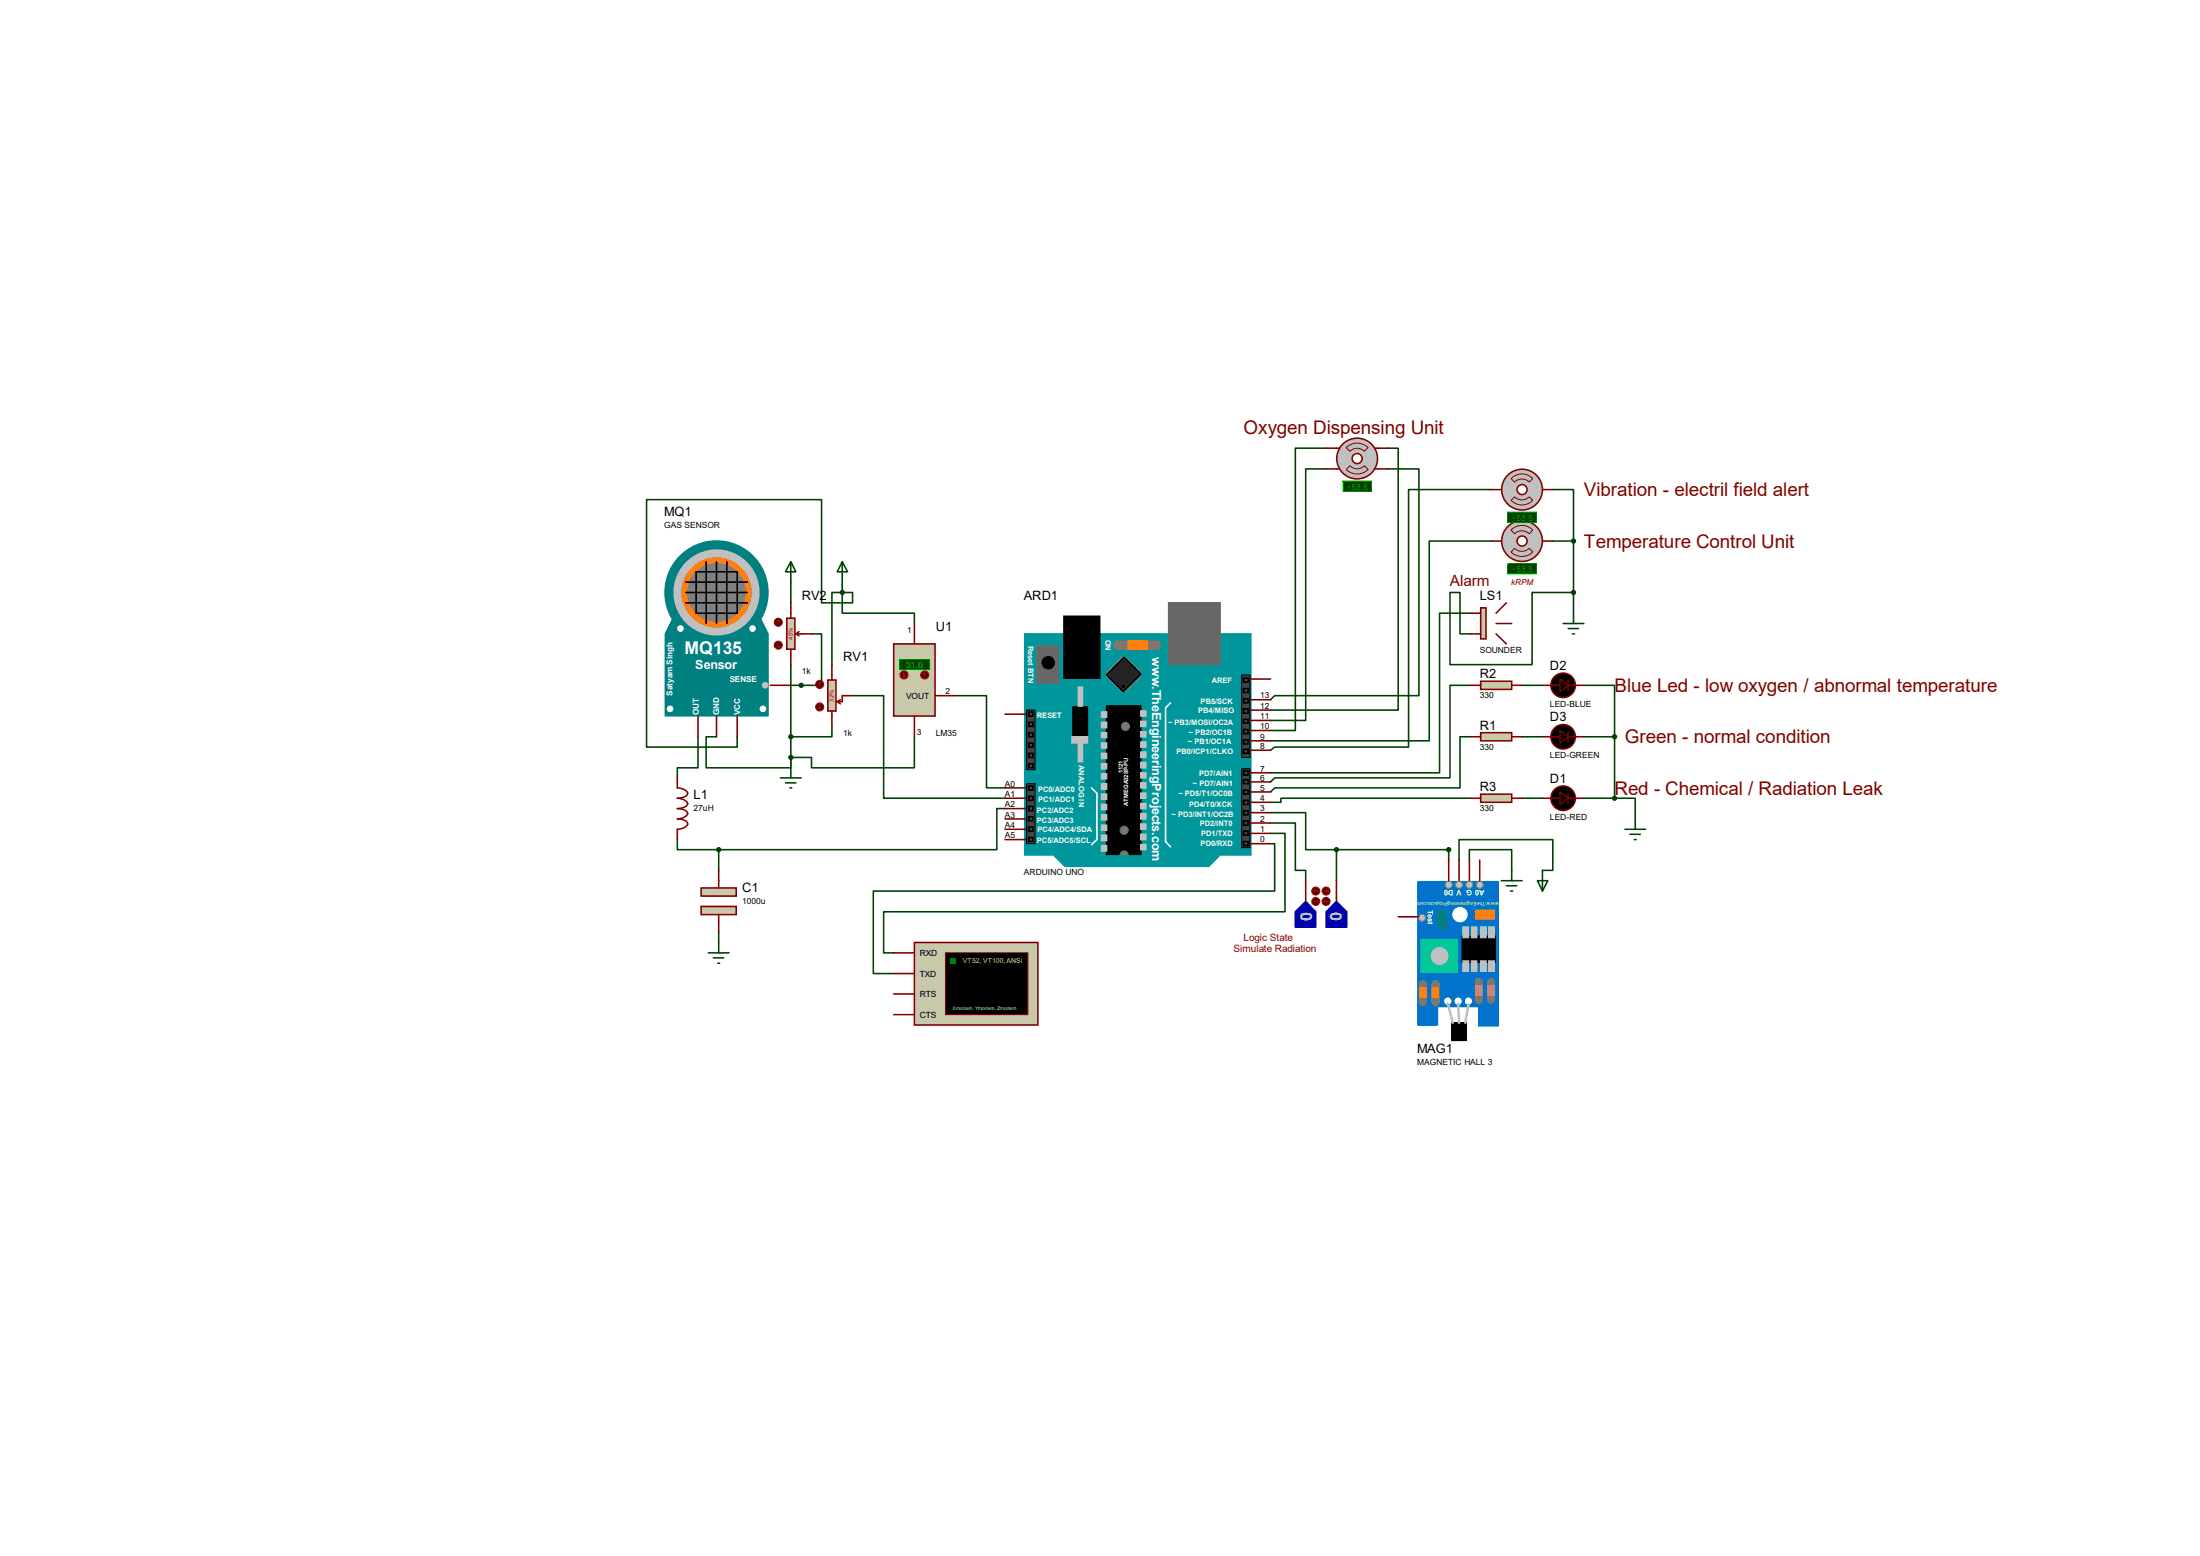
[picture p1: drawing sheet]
<svg xmlns="http://www.w3.org/2000/svg" width="297mm" height="210mm" viewBox="0 0 297 210" stroke-linecap="round" stroke-linejoin="round" font-family="sans-serif">
<g fill="none" stroke="#004000" stroke-width=".21">
<path d="M106.8 78.6v2.8M113.7 80h1.4v1.4h-4.2v-14h-23.6v33.4h12.2v-1.4M113.7 80v2.8h9.7v1.4M113.7 80h-1.4v9.7M113.7 78.6v1.4M179 60.5h-4.1v38.1h-3.4M179 63.3h-2.7v33.9h-4.8M187.4 60.5h1.4v35.3h-17.3M187.4 63.3h4.2v30.6h-19.5l-.6 .5M201.3 73h-8.3v27h-21.5M201.3 66.1h-11.1v34.7h-18.1l-.6 .5M209.6 66.1h2.8v6.9"/>
<path d="M209.6 73h2.8M212.4 73v9.8M212.4 80h-5.6v9.7h-11.1v-9.7h1.4v5.6h1.4M94.2 99.4v4.2h-2.8v1.4M96.7 99.4h-1.4v4.2h11.5v-1.4h2.8v1.4h13.8v-4.2M106.8 89.7v13.9M109.6 85.6h1.3v6.9h-4.1M112.3 98v1.4h-5.5M115.1 93.9h4.2v13.8h16.4M129 93.9h4.2v12.4h2.5M198.5 99.4h-1.4v6.9h-25l-.6 .6M198.5 92.5h-2.8v12.5h-23.6l-.6 .5"/>
<path d="M198.5 82.8h-4.1v21.5h-22.9M205.5 99.4h2.7M205.5 92.5h2.7M213.8 92.5h4.2v6.9M213.8 99.4h4.2M218 99.4v8.3M91.4 113.3v1.4h5.6M97 114.7v2.8M135.7 109.1h-1.1v5.6h-37.6M171.5 111.1h3.4v6.4h1.4v1.4M171.5 109.7h4.8v5h4.1M171.5 112.5h2v10.6h-54.2v5.5h1.3"/>
<path d="M171.5 113.9h.6v6.4h-54.2v11.1h2.7M180.4 114.7h15.2v1.4M180.4 114.7v4.2M197 116.1v-2.8h12.6v4.2h-1.4M198.4 116.1v-1.4h5.7v2.8M198.5 107.7h-25.6v.6h-1.4M205.5 107.7h2.7M213.8 107.7h4.2M218 107.7h2.8v2.8M97 125.8v1.4"/>
</g>
<path d="M138.3 85.6h30.6v29.8h-30.6z" fill="#00979c" stroke="#00979c" stroke-width=".21"/>
<g fill="#686767" stroke="#686767" stroke-width=".21">
<path d="M157.8 81.4h6.9v8.3h-6.9z"/>
<path d="M140 87.2h2.9v5h-2.9z"/>
</g>
<g fill="#000" stroke="#000" stroke-width=".21">
<path d="M144.9 95.4h1.9v4.9h-1.9zM143.6 83.2h4.9v8.3h-4.9zM149.4 95.3h4.6v20.1h-4.6z"/>
<circle cx="141.5" cy="89.5" r=".8"/>
</g>
<path d="M158 94.9l-.6 .6v18.1l.6 .7M147.4 106.3l.7 .8v6.2l-.7 .7" fill="none" stroke="#fff" stroke-width=".21"/>
<g fill="#c0c0c0" stroke="#c0c0c0" stroke-width=".21">
<path d="M154 96h.7v.6h-.7z"/>
<path d="M154 97.4h.7v.6h-.7z"/>
<path d="M154 98.8h.7v.6h-.7z"/>
<path d="M154 100.2h.7v.6h-.7z"/>
<path d="M154 101.5h.7v.7h-.7z"/>
<path d="M154 102.9h.7v.7h-.7z"/>
<path d="M154 104.3h.7v.7h-.7z"/>
<path d="M154 105.7h.7v.6h-.7z"/>
<path d="M154 107.1h.7v.6h-.7z"/>
<path d="M154 108.5h.7v.6h-.7z"/>
<path d="M154 109.8h.7v.7h-.7z"/>
<path d="M154 111.2h.7v.7h-.7z"/>
<path d="M154 112.6h.7v.7h-.7z"/>
<path d="M154 114h.7v.7h-.7z"/>
<path d="M148.7 96.1h.7v.7h-.7z"/>
<path d="M148.7 97.5h.7v.7h-.7z"/>
<path d="M148.7 98.9h.7v.7h-.7z"/>
<path d="M148.7 100.3h.7v.7h-.7z"/>
<path d="M148.7 101.7h.7v.7h-.7z"/>
<path d="M148.7 103.1h.7v.7h-.7z"/>
<path d="M148.7 104.4h.7v.7h-.7z"/>
<path d="M148.7 105.8h.7v.7h-.7z"/>
<path d="M148.7 107.2h.7v.7h-.7z"/>
<path d="M148.7 108.6h.7v.7h-.7z"/>
<path d="M148.7 110h.7v.7h-.7z"/>
<path d="M148.7 111.4h.7v.7h-.7z"/>
<path d="M148.7 112.7h.7v.8h-.7z"/>
<path d="M148.7 114.1h.7v.8h-.7z"/>
<path d="M144.7 99.4h2.1v.9h-2.1z"/>
<path d="M145.6 92.8h.5v2.5h-.5z"/>
<path d="M145.6 100.3h.5v2.5h-.5z"/>
</g>
<path d="M151 87.1h5.1" fill="none" stroke="#757575" stroke-width="1.4"/>
<path d="M152.3 86.5h2.6v1.1h-2.6z" fill="#ff8000" stroke="#ff8000" stroke-width=".21"/>
<g fill="none" stroke="#808080" stroke-width=".21">
<path d="M149.4 90.7l.3 .3M149.7 90.4l.3 .3M149.7 91.1l-.3 .3M150 90.1l.2 .3M150 91.4l-.3 .3M150.2 89.8l.3 .3M150.2 91.7l-.2 .2M150.5 89.6l.3 .2M150.5 91.9l-.3 .3M150.8 89.3l.3 .3M150.8 92.2l-.3 .3M151.1 89l.2 .3"/>
<path d="M151.1 92.5l-.3 .3M151.3 88.7l.3 .3M151.3 92.8l-.2 .2M151.6 93l-.3 .3M151.8 93l.3 .3M152.1 92.8l.2 .2M152.1 88.7l-.3 .3M152.3 92.5l.3 .3M152.3 89l-.2 .3M152.6 92.2l.3 .3M152.6 89.3l-.3 .3M152.9 91.9l.3 .3"/>
<path d="M152.9 89.6l-.3 .2M153.2 91.7l.3 .2M153.2 89.8l-.3 .3M153.5 91.4l.2 .3M153.5 90.1l-.3 .3M153.7 91.1l.3 .3M153.7 90.4l-.2 .3M154 90.7l-.3 .3"/>
</g>
<path d="M151.8 88.7l2.2 2.3-2.4 2.3-2.2-2.2z" fill="#2c2c2c" stroke="#000" stroke-width=".21"/>
<circle cx="151.6" cy="92.6" r=".17" fill="#000" stroke="#000" stroke-width=".14"/>
<path d="M167.6 91.1h1.1v11.1h-1.1z" fill="#464646" stroke="#000" stroke-width=".14"/>
<circle cx="151.8" cy="112.1" r=".55" fill="#757575" stroke="#757575" stroke-width=".14"/>
<g fill="#464646" stroke="#000" stroke-width=".21">
<path d="M167.9 91.5h.6v.6h-.6z"/>
<path d="M167.9 94.3h.6v.6h-.6z"/>
<path d="M167.9 95.7h.6v.6h-.6z"/>
<path d="M167.9 97.1h.6v.5h-.6z"/>
<path d="M167.9 98.5h.6v.5h-.6z"/>
<path d="M167.9 99.9h.6v.5h-.6z"/>
<path d="M167.9 92.9h.6v.6h-.6z"/>
<path d="M167.9 101.1h.6v.6h-.6z"/>
</g>
<g fill="#757575" stroke="#757575" stroke-width=".14">
<circle cx="151.9" cy="98" r=".55"/>
<circle cx="151.8" cy="115.4" r=".55"/>
</g>
<path d="M142.4 115.5h22.2l-1.4 1.4h-19.4z" fill="#00979c" stroke="#00979c" stroke-width=".21"/>
<g fill="#464646" stroke="#000" stroke-width=".14">
<path d="M138.6 95.8h1.1v8.1h-1.1z"/>
<path d="M167.6 103.8h1.1v10.6h-1.1z"/>
<path d="M138.6 105.8h1.1v8.1h-1.1z"/>
</g>
<g fill="#464646" stroke="#000" stroke-width=".21">
<path d="M138.9 97.5h.5v.5h-.5z"/>
<path d="M138.9 100.3h.5v.5h-.5z"/>
<path d="M138.9 103.1h.5v.5h-.5z"/>
<path d="M138.9 101.7h.5v.5h-.5z"/>
<path d="M138.9 98.9h.5v.5h-.5z"/>
<path d="M138.9 96.1h.5v.5h-.5z"/>
<path d="M167.9 104.1h.6v.5h-.6z"/>
<path d="M167.9 105.2h.6v.6h-.6z"/>
<path d="M167.9 106.6h.6v.6h-.6z"/>
<path d="M167.9 108h.6v.6h-.6z"/>
<path d="M167.9 109.4h.6v.6h-.6z"/>
<path d="M167.9 110.8h.6v.6h-.6z"/>
<path d="M167.9 112.2h.6v.5h-.6z"/>
<path d="M167.9 113.6h.6v.5h-.6z"/>
<path d="M138.9 106.1h.5v.5h-.5z"/>
<path d="M138.9 107.5h.5v.5h-.5z"/>
<path d="M138.9 108.8h.5v.6h-.5z"/>
<path d="M138.9 110.2h.5v.6h-.5z"/>
<path d="M138.9 111.6h.5v.6h-.5z"/>
<path d="M138.9 113h.5v.6h-.5z"/>
</g>
<g fill="none" stroke="#800000" stroke-width=".21">
<path d="M135.7 96.4h2.8M168.7 100h2.8M168.7 98.6h2.8M168.7 97.2h2.8M168.7 95.8h2.8M168.7 94.4h2.8M168.7 91.7h2.8M135.7 113.3h2.8M135.7 111.9h2.8M135.7 110.5h2.8M135.7 109.1h2.8M135.7 107.7h2.8"/>
<path d="M135.7 106.3h2.8M168.7 113.9h2.8M168.7 112.5h2.8M168.7 111.1h2.8M168.7 109.7h2.8M168.7 108.3h2.8M168.7 106.9h2.8M168.7 105.5h2.8M168.7 104.3h2.8M168.7 101.3h2.8"/>
</g>
<path d="M120.6 86.9h5.6v9.7h-5.6z" fill="#c8c8aa" stroke="#800000" stroke-width=".21"/>
<path d="M121.4 89h4.1v1.4h-4.1z" fill="#004000" stroke="#0f0" stroke-width=".14"/>
<path d="M123.4 84.2v2.7M123.4 96.6v2.8M126.2 93.9h2.8" fill="none" stroke="#800000" stroke-width=".21"/>
<circle cx="124.8" cy="91.1" r=".55" fill="#400000" stroke="#f00" stroke-width=".14"/>
<path d="M124.8 90.8l-.1 .2M124.8 90.8l.2 .2M124.8 90.8v.6" fill="none" stroke="#f00" stroke-width=".14"/>
<circle cx="122" cy="91.1" r=".55" fill="#400000" stroke="#f00" stroke-width=".14"/>
<path d="M121.9 91.2l.1 .2M122 90.8v.6M122.2 91.2l-.2 .2" fill="none" stroke="#f00" stroke-width=".14"/>
<path d="M111.8 91.8h1.1v4.2h-1.1z" fill="#c8c8aa" stroke="#800000" stroke-width=".21"/>
<path d="M112.3 89.7v2.1M112.3 96v2M113 94.7l.5 .3M113.5 94.4l-.5 .3M115.1 93.9h-1.4v.8h-.7" fill="none" stroke="#800000" stroke-width=".21"/>
<circle cx="110.7" cy="92.4" r=".55" fill="#400000" stroke="#f00" stroke-width=".14"/>
<path d="M110.7 92.1l-.2 .1M110.7 92.1l.1 .1M110.7 92.1v.5" fill="none" stroke="#f00" stroke-width=".14"/>
<circle cx="110.7" cy="95.4" r=".55" fill="#400000" stroke="#f00" stroke-width=".14"/>
<path d="M110.5 95.5l.2 .2M110.7 95.1v.6M110.8 95.5l-.1 .2" fill="none" stroke="#f00" stroke-width=".14"/>
<path d="M91.2 82.8h11.1l1.4 2.8v11h-13.9v-11z" fill="#008080" stroke="#008080" stroke-width=".14"/>
<circle cx="96.7" cy="80" r="6.9" fill="#008080" stroke="#008080" stroke-width=".21"/>
<circle cx="96.7" cy="80" r="5.7" fill="#c0c0c0" stroke="#c0c0c0" stroke-width=".21"/>
<circle cx="96.7" cy="80" r="4.4" fill="#808080" stroke="#ff8000" stroke-width=".76"/>
<path d="M92.6 78.6h8.3M92.6 80h8.3M94 77.2h5.5v5.6h-5.5zM95.3 75.8v8.4M96.7 75.8v8.4M98.1 75.8v8.4M92.6 81.4h8.3" fill="none" stroke="#000" stroke-width=".21"/>
<g fill="#fff" stroke="#fff" stroke-width=".14">
<circle cx="90.5" cy="95.7" r=".38"/>
<circle cx="103" cy="95.7" r=".38"/>
<circle cx="101.6" cy="84.8" r=".38"/>
<circle cx="91.9" cy="84.8" r=".38"/>
</g>
<circle cx="103.3" cy="92.5" r=".38" fill="#c0c0c0" stroke="#c0c0c0" stroke-width=".14"/>
<path d="M94.2 96.6v2.8M96.7 96.6v2.8M99.5 96.6v2.8M104 92.5h2.8" fill="none" stroke="#800000" stroke-width=".21"/>
<path d="M113.7 75.8l.7 1.4h-1.4zM113.7 75.8v2.8M105.4 105h2.8M106 105.7h1.4M106.6 106.3h.3M106.8 103.6v1.4" fill="none" stroke="#004000" stroke-width=".21"/>
<g fill="#004000" stroke="#004000" stroke-width=".21">
<circle cx="106.8" cy="102.2" r=".25"/>
<circle cx="113.7" cy="80" r=".25"/>
</g>
<path d="M176.3 121.7l1.3 1.4v2h-2.7v-2z" fill="#0000c0" stroke="#000080" stroke-width=".21"/>
<path d="M176.3 118.9v2.8" fill="none" stroke="#800000" stroke-width=".21"/>
<circle cx="177.6" cy="121.7" r=".55" fill="#400000" stroke="#f00" stroke-width=".14"/>
<path d="M177.4 121.7h.5M177.8 121.5l.1 .2M177.9 121.7l-.1 .1" fill="none" stroke="#f00" stroke-width=".14"/>
<circle cx="177.6" cy="120.3" r=".55" fill="#400000" stroke="#f00" stroke-width=".14"/>
<path d="M177.4 120.3l.1 .1M177.4 120.3h.5M177.5 120.1l-.1 .2" fill="none" stroke="#f00" stroke-width=".14"/>
<path d="M191.4 119h10.9v19.5h-2.7v-2.7h-5.5v2.5h-2.7z" fill="#0272cc" stroke="#0272cc" stroke-width=".21"/>
<g fill="#c0c0c0" stroke="#808080" stroke-width=".14">
<circle cx="197" cy="119.4" r=".47"/>
<circle cx="199.8" cy="119.4" r=".47"/>
<circle cx="198.4" cy="119.4" r=".47"/>
<circle cx="195.6" cy="119.4" r=".47"/>
<circle cx="192" cy="123.9" r=".47"/>
</g>
<g fill="#fff" stroke="#fff" stroke-width=".21">
<circle cx="198.2" cy="135.1" r=".38"/>
<circle cx="196.8" cy="135.1" r=".38"/>
<circle cx="195.5" cy="135.1" r=".38"/>
<circle cx="197.1" cy="123.4" r=".93"/>
</g>
<path d="M192.1 132.8v2.5M193.8 132.8v2.5M199.6 132.5v2.5M201.3 132.5v2.5" fill="none" stroke="#757575" stroke-width="1.1"/>
<g fill="#ff8080" stroke="#ff8080" stroke-width=".21">
<path d="M200.9 133.1h.8v1.2h-.8z"/>
<path d="M199.2 133.1h.8v1.2h-.8z"/>
</g>
<g fill="#ff8000" stroke="#ff8000" stroke-width=".21">
<path d="M193.4 133.3h.8v1.3h-.8z"/>
<path d="M191.7 133.3h.8v1.3h-.8z"/>
<path d="M199.2 122.9h2.5v1.1h-2.5z"/>
</g>
<path d="M196 138h2v2.4h-2zM197.4 126.4h4.4v3.5h-4.4z" fill="#000" stroke="#000" stroke-width=".21"/>
<path d="M195.5 135.4l.6 2.6M196.8 135.4l.2 2.6M198.2 135.6l-.4 2.4" fill="none" stroke="#c0c0c0" stroke-width=".34"/>
<path d="M191.9 126.8h4.8v4.4h-4.8z" fill="#00c0c0" stroke="#00c0c0" stroke-width=".21"/>
<g fill="#c0c0c0" stroke="#c0c0c0" stroke-width=".21">
<path d="M199.9 129.7h.7v1.4h-.7z"/>
<path d="M201 129.7h.7v1.4h-.7z"/>
<path d="M197.5 129.7h.7v1.4h-.7z"/>
<path d="M198.7 129.7h.6v1.4h-.6z"/>
<path d="M199.9 125.1h.7v1.4h-.7z"/>
<path d="M201 125.1h.7v1.4h-.7z"/>
<path d="M197.5 125.1h.7v1.4h-.7z"/>
<path d="M198.7 125.1h.6v1.4h-.6z"/>
<circle cx="194.4" cy="129" r="1.1"/>
</g>
<path d="M194.2 122.9h1.1v2.5h-1.1z" fill="#008080" stroke="#008080" stroke-width=".21"/>
<path d="M195.6 116.1v2.8M197 116.1v2.8M198.4 116.1v2.8M199.8 116.1v2.8M188.8 123.7h2.8" fill="none" stroke="#800000" stroke-width=".21"/>
<path d="M202.7 118.9h2.8M203.4 119.5h1.4M204.1 117.5v1.4M207.6 118.9h1.4l-.8 1.4zM208.2 117.5v2.8M203.9 120.3h.3" fill="none" stroke="#004000" stroke-width=".21"/>
<path d="M180.4 121.7l1.4 1.4v2h-2.8v-2z" fill="#0000c0" stroke="#000080" stroke-width=".21"/>
<path d="M180.4 118.9v2.8" fill="none" stroke="#800000" stroke-width=".21"/>
<circle cx="179" cy="121.7" r=".55" fill="#400000" stroke="#f00" stroke-width=".14"/>
<path d="M178.8 121.7l.1 .1M178.8 121.7h.5M178.9 121.5l-.1 .2" fill="none" stroke="#f00" stroke-width=".14"/>
<circle cx="179" cy="120.3" r=".55" fill="#400000" stroke="#f00" stroke-width=".14"/>
<path d="M178.8 120.3h.5M179.2 120.1l.1 .2M179.3 120.3l-.1 .1" fill="none" stroke="#f00" stroke-width=".14"/>
<g fill="#004000" stroke="#004000" stroke-width=".21">
<circle cx="195.6" cy="114.7" r=".25"/>
<circle cx="180.4" cy="114.7" r=".25"/>
</g>
<g fill="#000" stroke="#800000" stroke-width=".21">
<circle cx="211" cy="92.5" r="1.65"/>
<circle cx="211" cy="99.4" r="1.65"/>
<circle cx="211" cy="107.7" r="1.65"/>
</g>
<path d="M211.7 91.8v1.4M211.7 98.8v1.4M211.7 107.1v1.4" fill="none" stroke="#800000" stroke-width=".17"/>
<path d="M208.2 92.5h2.4M208.2 99.4h2.4M211.7 92.5h2.1M211.7 99.4h2.1M208.2 107.7h2.4M211.7 107.7h2.1" fill="none" stroke="#800000" stroke-width=".21"/>
<path d="M210.6 91.7l1.1 .8-1.1 .8zM210.6 98.6l1.1 .8-1.1 .9zM210.6 106.9l1.1 .8-1.1 .9z" fill="#000" stroke="#800000" stroke-width=".17"/>
<path d="M199.9 98.9h4.2v1.1h-4.2z" fill="#c8c8aa" stroke="#800000" stroke-width=".21"/>
<path d="M198.5 99.4h1.4M204.1 99.4h1.4" fill="none" stroke="#800000" stroke-width=".21"/>
<path d="M199.9 91.9h4.2v1.1h-4.2z" fill="#c8c8aa" stroke="#800000" stroke-width=".21"/>
<path d="M198.5 92.5h1.4M204.1 92.5h1.4" fill="none" stroke="#800000" stroke-width=".21"/>
<path d="M199.9 107.2h4.2v1.1h-4.2z" fill="#c8c8aa" stroke="#800000" stroke-width=".21"/>
<path d="M198.5 107.7h1.4M204.1 107.7h1.4" fill="none" stroke="#800000" stroke-width=".21"/>
<path d="M211 84.2h2.8M211.7 84.8h1.4M212.3 85.6h.3M212.4 82.8v1.4" fill="none" stroke="#004000" stroke-width=".21"/>
<path d="M203.5 76.1h3.9v1.4h-3.9z" fill="#004000" stroke="#0f0" stroke-width=".14"/>
<circle cx="205.5" cy="73" r="2.75" fill="#c0c0c0" stroke="#800000" stroke-width=".21"/>
<path d="M204 71.5a2 2 0 0 1 2.9 0l-.4 .6a1.41 1.41 0 0 0-2 0zM204.5 74a1.41 1.41 0 0 0 2 0l.4 .5a2.07 2.07 0 0 1-2.9 0z" fill="none" stroke="#800000" stroke-width=".14"/>
<circle cx="205.5" cy="73" r=".68" fill="#fff" stroke="#800000" stroke-width=".21"/>
<path d="M201.3 73h1.4M208.2 73h1.4" fill="none" stroke="#800000" stroke-width=".21"/>
<circle cx="212.4" cy="80" r=".25" fill="#004000" stroke="#004000" stroke-width=".21"/>
<path d="M203.5 69.1h3.9v1.4h-3.9z" fill="#004000" stroke="#0f0" stroke-width=".14"/>
<circle cx="205.5" cy="66.1" r="2.75" fill="#c0c0c0" stroke="#800000" stroke-width=".21"/>
<path d="M204 67.5l.5-.4a1.41 1.41 0 0 0 2 0l.4 .4a2 2 0 0 1-2.9 0zM204 64.6a2 2 0 0 1 2.9 0l-.4 .5a1.41 1.41 0 0 0-2 0z" fill="none" stroke="#800000" stroke-width=".14"/>
<circle cx="205.5" cy="66.1" r=".68" fill="#fff" stroke="#800000" stroke-width=".21"/>
<path d="M201.3 66.1h1.4M208.2 66.1h1.4" fill="none" stroke="#800000" stroke-width=".21"/>
<circle cx="212.4" cy="73" r=".25" fill="#004000" stroke="#004000" stroke-width=".21"/>
<path d="M106.2 83.4h1.1v4.2h-1.1z" fill="#c8c8aa" stroke="#800000" stroke-width=".21"/>
<path d="M106.8 81.4v2M106.8 87.6v2.1M107.4 85.6l.5 .2M107.4 85.6h2.2M107.9 85.3l-.5 .3" fill="none" stroke="#800000" stroke-width=".21"/>
<circle cx="105.1" cy="84" r=".55" fill="#400000" stroke="#f00" stroke-width=".14"/>
<path d="M105.1 83.7l-.2 .2M105.1 83.7l.1 .2M105.1 83.7v.6" fill="none" stroke="#f00" stroke-width=".14"/>
<circle cx="105.1" cy="87.1" r=".55" fill="#400000" stroke="#f00" stroke-width=".14"/>
<path d="M104.9 87.2l.2 .1M105.1 86.8v.5M105.2 87.2l-.1 .1" fill="none" stroke="#f00" stroke-width=".14"/>
<circle cx="106.8" cy="99.4" r=".25" fill="#004000" stroke="#004000" stroke-width=".21"/>
<circle cx="183.2" cy="61.9" r="2.75" fill="#c0c0c0" stroke="#800000" stroke-width=".21"/>
<circle cx="183.2" cy="61.9" r=".68" fill="#fff" stroke="#800000" stroke-width=".21"/>
<path d="M180.4 60.5h.4M180.4 63.3h.4M185.6 60.5h.4M185.6 63.3h.4" fill="none" stroke="#800000" stroke-width=".21"/>
<path d="M181.3 64.9h3.9v1.4h-3.9z" fill="#004000" stroke="#0f0" stroke-width=".14"/>
<path d="M181.7 63.4l.5-.5a1.36 1.36 0 0 0 2 0l.5 .5a2.12 2.12 0 0 1-3 0zM181.7 60.4a2.12 2.12 0 0 1 3 0l-.5 .5a1.36 1.36 0 0 0-2 0z" fill="none" stroke="#800000" stroke-width=".14"/>
<path d="M179 60.5h1.4M179 63.3h1.4M186 60.5h1.4M186 63.3h1.4" fill="none" stroke="#800000" stroke-width=".21"/>
<path d="M123.4 127.2h16.7v11.1h-16.7z" fill="#c8c8aa" stroke="#800000" stroke-width=".21"/>
<path d="M127.6 128.6h11.2v8.3h-11.2z" fill="#000" stroke="#800000" stroke-width=".14"/>
<path d="M128.3 129.3h.7v.7h-.7z" fill="#0f0"/>
<path d="M120.6 128.6h2.8M120.6 134.2h2.8M120.6 131.4h2.8M120.6 136.9h2.8" fill="none" stroke="#800000" stroke-width=".21"/>
<path d="M199.9 82h.7v4.2h-.7z" fill="#c8c8aa" stroke="#800000" stroke-width=".21"/>
<path d="M198.5 82.8h1.4M198.5 85.6h1.4M202 84.2h2.1M202 85.6l1.4 1.3M203.4 81.4l-1.4 1.4M91.4 105v1.3a1.52 1.52 0 0 1 1.4 .8 .95 .95 0 0 1-.9 .6h-.5a1.52 1.52 0 0 1 1.4 .8 1 1 0 0 1-.9 .6h-.5a1.4 1.4 0 0 1 1.4 .7 1.33 1.33 0 0 1-1.4 .7 1.35 1.35 0 0 1 1.4 .7 1.33 1.33 0 0 1-1.4 .7v1.4" fill="none" stroke="#800000" stroke-width=".21"/>
<path d="M219.4 111.9h2.8M220 112.6h1.4M220.6 113.3h.3M220.8 110.5v1.4" fill="none" stroke="#004000" stroke-width=".21"/>
<g fill="#004000" stroke="#004000" stroke-width=".21">
<circle cx="218" cy="107.7" r=".25"/>
<circle cx="218" cy="99.4" r=".25"/>
<circle cx="108.2" cy="92.5" r=".25"/>
</g>
<g fill="#c8c8aa" stroke="#800000" stroke-width=".21">
<path d="M94.7 119.8h4.7v1.1h-4.7z"/>
<path d="M94.7 122.3h4.7v1.1h-4.7z"/>
</g>
<path d="M97 117.5v2.3M97 123.4v2.4" fill="none" stroke="#800000" stroke-width=".21"/>
<circle cx="97" cy="114.7" r=".25" fill="#004000" stroke="#004000" stroke-width=".21"/>
<path d="M106.8 75.8l.6 1.4h-1.4zM106.8 75.8v2.8M95.6 128.6h2.8M96.3 129.3h1.4M96.9 130h.3M97 127.2v1.4" fill="none" stroke="#004000" stroke-width=".21"/>
<g font-size="2.5" fill="#800000">
<text x="167.9" y="58.6">Oxygen Dispensing Unit</text>
<text x="213.8" y="67">Vibration - electril field alert</text>
<text x="213.8" y="73.9">Temperature Control Unit</text>
<text x="218" y="93.4">Blue Led - low oxygen / abnormal temperature</text>
<text x="219.4" y="100.3">Green - normal condition</text>
<text x="218" y="107.3">Red - Chemical / Radiation Leak</text>
</g>
<text font-size="2.4" fill="#fff" x="92.4" y="88.3">MQ135</text>
<g font-size="2.2" fill="#c0c0c0">
<text x="175.6" y="123.1" transform="rotate(90 175.6 123.1)">0</text>
<text x="181.1" y="124.4" transform="rotate(-90 181.1 124.4)">0</text>
</g>
<text font-size="2.1" fill="#800000" x="195.7" y="79.1">Alarm</text>
<g font-size="1.7">
<text x="89.7" y="69.6">MQ1</text>
<text x="108.2" y="80.9">RV2</text>
<text x="138.2" y="80.9">ARD1</text>
<text x="199.8" y="80.9">LS1</text>
<text x="113.8" y="89.3">RV1</text>
<text x="126.3" y="85.1">U1</text>
<text x="199.8" y="91.5">R2</text>
<text x="209.3" y="90.4">D2</text>
<text x="199.8" y="98.5">R1</text>
<text x="209.3" y="97.4">D3</text>
<text x="93.6" y="107.9">L1</text>
<text x="199.8" y="106.8">R3</text>
<text x="209.3" y="105.7">D1</text>
<text x="100.2" y="120.4">C1</text>
<text x="191.3" y="142.2">MAG1</text>
</g>
<g font-size="1.7" fill="#fff">
<text x="155.5" y="88.7" transform="rotate(90 155.5 88.7)">www.TheEngineeringProjects.com</text>
<text x="93.9" y="90.3">Sensor</text>
</g>
<g font-size="1.4" fill="#800000">
<text x="166.5" y="128.4">Simulate Radiation</text>
<text x="167.9" y="127">Logic State</text>
</g>
<g font-size="1.1">
<text x="89.7" y="71.2">GAS SENSOR</text>
<text x="122.5" y="85.4">1</text>
<text x="199.8" y="88.1">SOUNDER</text>
<text x="108.2" y="90.9">1k</text>
<text x="122.3" y="94.4">VOUT</text>
<text x="127.6" y="93.7">2</text>
<text x="170.1" y="95.7">12</text>
<text x="170.1" y="94.3">13</text>
<text x="199.8" y="94.3">330</text>
<text x="209.3" y="95.4">LED-BLUE</text>
<text x="113.8" y="99.3">1k</text>
<text x="123.8" y="99.1">3</text>
<text x="126.3" y="99.3">LM35</text>
<text x="170.1" y="101.1">8</text>
<text x="170.1" y="99.8">9</text>
<text x="170.1" y="98.4">10</text>
<text x="170.1" y="97.1">11</text>
<text x="199.8" y="101.2">330</text>
<text x="135.7" y="107.6">A1</text>
<text x="135.7" y="106.2">A0</text>
<text x="170.1" y="106.7">5</text>
<text x="170.1" y="105.4">6</text>
<text x="170.1" y="104.1">7</text>
<text x="209.3" y="102.3">LED-GREEN</text>
<text x="93.6" y="109.4">27uH</text>
<text x="135.7" y="113.2">A5</text>
<text x="135.7" y="111.8">A4</text>
<text x="135.7" y="110.4">A3</text>
<text x="135.7" y="109">A2</text>
<text x="170.1" y="113.7">0</text>
<text x="170.1" y="112.3">1</text>
<text x="170.1" y="110.9">2</text>
<text x="170.1" y="109.5">3</text>
<text x="170.1" y="108.1">4</text>
<text x="199.8" y="109.5">330</text>
<text x="209.3" y="110.6">LED-RED</text>
<text x="138.2" y="118.2">ARDUINO UNO</text>
<text x="100.2" y="122">1000u</text>
<text x="124.2" y="129.1">RXD</text>
<text x="124.2" y="131.9">TXD</text>
<text x="124.2" y="134.6">RTS</text>
<text x="124.2" y="137.4">CTS</text>
<text x="191.3" y="143.7">MAGNETIC HALL 3</text>
</g>
<g font-size="1.1" fill="#008000">
<text x="181.8" y="66.1">+88.8</text>
<text x="204" y="70.3">+88.8</text>
<text x="204" y="77.3">+88.8</text>
</g>
<text font-size="1.1" fill="#800000" x="204" y="79">kRPM</text>
<g font-size="1.1" fill="#fff">
<text x="90.8" y="93.9" transform="rotate(-90 90.8 93.9)">Satyam Singh</text>
<text x="98.5" y="92.1">SENSE</text>
<text x="94.4" y="96.5" transform="rotate(-90 94.4 96.5)">OUT</text>
<text x="97.1" y="96.5" transform="rotate(-90 97.1 96.5)">GND</text>
<text x="99.9" y="96.5" transform="rotate(-90 99.9 96.5)">VCC</text>
</g>
<text font-size="1.1" fill="#0f0" x="122.3" y="90.2">31.0</text>
<g font-size="1" fill="#fff">
<text x="138.8" y="87.2" transform="rotate(90 138.8 87.2)">Reset BTN</text>
<text x="149.2" y="86.3" transform="rotate(90 149.2 86.3)">ON</text>
<text x="162.1" y="95">PB5/SCK</text>
<text x="163.6" y="92.2">AREF</text>
<text x="140" y="96.9">RESET</text>
<text x="157.7" y="97.8">~ PB3/MOSI/OC2A</text>
<text x="158.8" y="101.8">PB0/ICP1/CLKO</text>
<text x="160.4" y="100.4">~ PB1/OC1A</text>
<text x="160.5" y="99.2">~ PB2/OC1B</text>
<text x="161.8" y="96.3">PB4/MISO</text>
<text x="140.2" y="106.9">PC0/ADC0</text>
<text x="145.6" y="103.2" transform="rotate(90 145.6 103.2)">ANALOG IN</text>
<text x="159.1" y="107.5">~ PD5/T1/OC0B</text>
<text x="161" y="106.1">~ PD7/AIN1</text>
<text x="161.9" y="104.7">PD7/AIN1</text>
<text x="140" y="113.7">PC5/ADC5/SCL</text>
<text x="140" y="111.1">PC3/ADC3</text>
<text x="140" y="109.7">PC2/ADC2</text>
<text x="140.1" y="112.4">PC4/ADC4/SDA</text>
<text x="140.2" y="108.3">PC1/ADC1</text>
<text x="158.2" y="110.2">~ PD3/INT1/OC2B</text>
<text x="160.5" y="108.9">PD4/T0/XCK</text>
<text x="162" y="111.5">PD2/INT0</text>
<text x="162.2" y="112.8">PD1/TXD</text>
<text x="162.1" y="114.1">PD0/RXD</text>
<text x="192.7" y="122.8" transform="rotate(90 192.7 122.8)">Test</text>
<text x="200.4" y="120.2" transform="rotate(-180 200.4 120.2)">A0 G V D0</text>
</g>
<text font-size=".9" fill="#ff0" x="130" y="130">VT52, VT100, ANSI</text>
<g font-size=".8" fill="#c00000">
<text x="107" y="86.4" transform="rotate(-90 107 86.4)">45%</text>
<text x="112.6" y="94.7" transform="rotate(-90 112.6 94.7)">32%</text>
</g>
<g font-size=".8" fill="#fff">
<text x="151.6" y="104.3" transform="rotate(-90 151.6 104.3)">1121</text>
<text x="152.3" y="108.8" transform="rotate(-90 152.3 108.8)">ATMEGA328P-PU</text>
</g>
<text font-size=".7" fill="#c0c0c0" x="202.3" y="121.7" transform="rotate(-180 202.3 121.7)">www.TheEngineeringProjects.com</text>
<text font-size=".7" fill="#ff0" x="128.6" y="136.4">Xmodem, Ymodem, Zmodem</text>
</svg>
